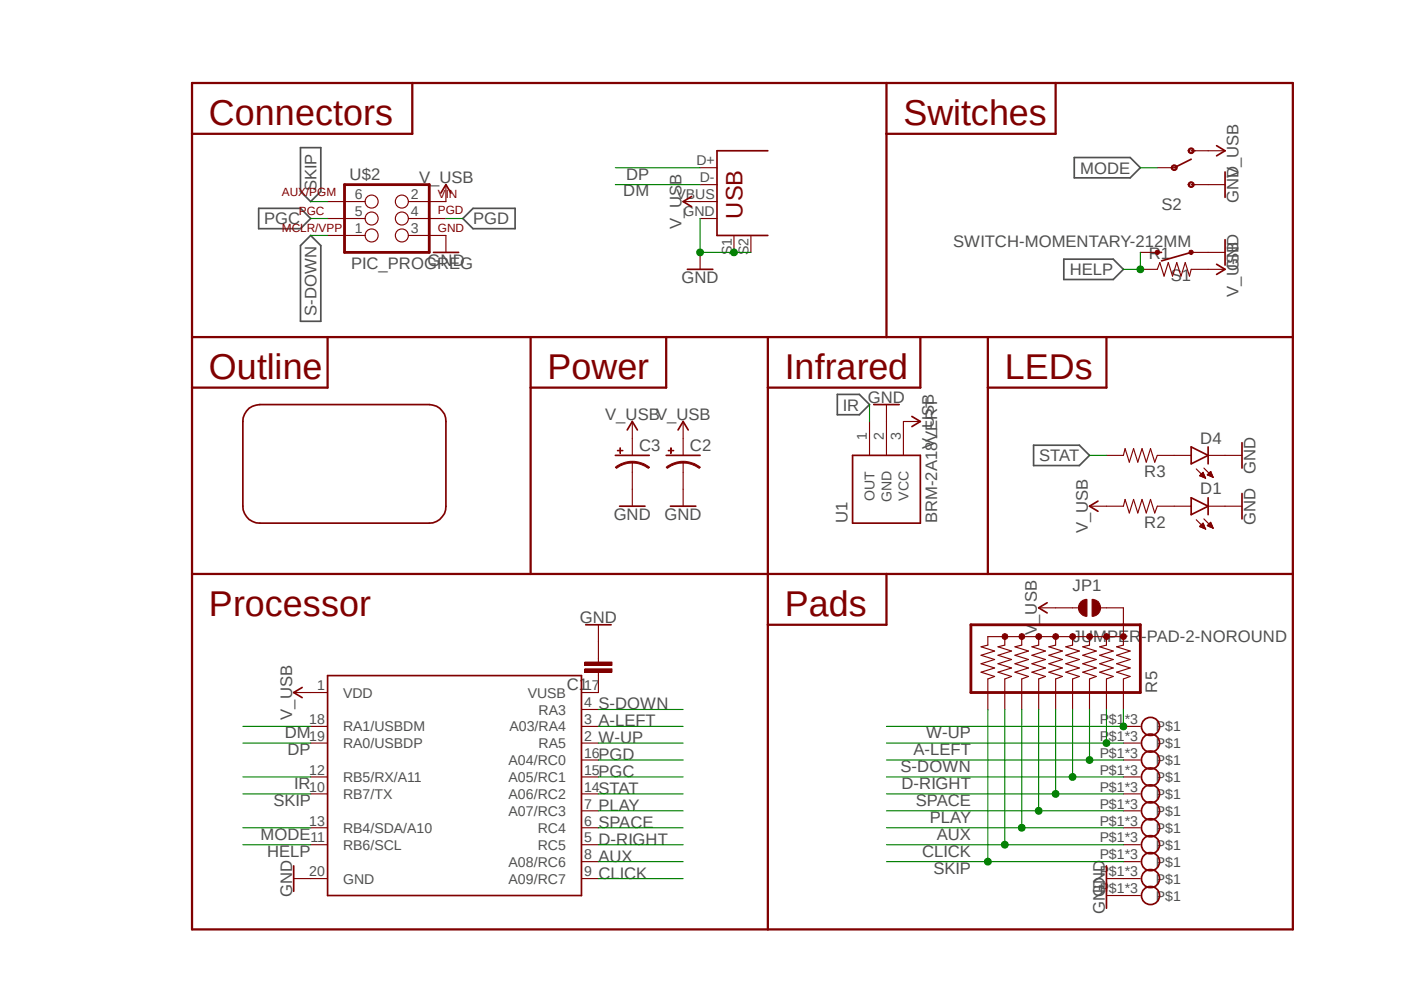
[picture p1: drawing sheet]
<svg xmlns="http://www.w3.org/2000/svg" width="210mm" height="148mm" viewBox="0 0 210 148" stroke-linecap="round" stroke-linejoin="round" font-family="sans-serif">
<path d="M28.6 12.3l165.5 127.3M194.1 12.3l-165.5 127.3" fill="none" stroke="#fff" stroke-width=".15"/>
<path d="M38.8 31.2h6.2l1.6 1.6-1.6 1.5h-6.2zM45 22.1h3.1v6.6l-1.5 1.5-1.6-1.5zM46.6 35.3l1.5 1.5v11.4h-3.1v-11.4zM69.4 32.8l1.5-1.6h6.3v3.1h-6.3zM159.5 38.9h7.4l1.5 1.5-1.5 1.5h-7.4zM161 23.6h8.4l1.5 1.5-1.5 1.6h-8.4zM125.5 59.1h3.3l1.5 1.6-1.5 1.5h-3.3zM154.9 66.8h6.9l1.5 1.5-1.5 1.5h-6.9z" fill="none" stroke="#505050" stroke-width=".25"/>
<g fill="none" stroke="#800000" stroke-width=".34">
<path d="M28.8 12.4h165v127h-165zM61.8 12.4v7.7h-33M132.9 12.4v38.1M158.2 12.4v7.7h-25.3M28.8 50.5h165M49.1 50.5v7.6h-20.3M79.5 50.5v35.6M99.9 50.5v7.6h-20.4M115.1 50.5v88.9M138 50.5v7.6h-22.9M148.1 50.5v35.6M165.9 50.5v7.6h-17.8"/>
<path d="M28.8 86.1h165M132.9 86.1v7.6h-17.8"/>
</g>
<path d="M115.1 22.6h-7.6v12.7h7.6M49.1 101.3h38.1v33h-38.1z" fill="none" stroke="#800000" stroke-width=".25"/>
<g fill="none" stroke="#800000" stroke-width=".17">
<path d="M104.9 25.1h2.6M104.9 27.7h2.6M104.9 30.2h2.6M104.9 32.8h2.6M110 35.3v2.5M112.6 35.3v2.5M89.7 98.8v.5M46.6 103.8h2.5M46.6 119h2.5M46.6 111.4h2.5M46.6 108.9h2.5M46.6 116.5h2.5"/>
<path d="M87.2 103.8h2.5M87.2 119h2.5M87.2 111.4h2.5M87.2 108.9h2.5M87.2 106.4h2.5M87.2 114h2.5M87.2 116.5h2.5M89.7 100.8v.5M46.6 131.7h2.5M46.6 126.7h2.5M46.6 124.1h2.5M87.2 131.7h2.5"/>
<path d="M87.2 126.7h2.5M87.2 124.1h2.5M87.2 121.6h2.5M87.2 129.2h2.5"/>
</g>
<path d="M87.7 99.3h4v.5h-4z" fill-rule="evenodd" fill="#800000"/>
<path d="M87.7 99.3h4v.5h-4z" fill="none" stroke="#800000" stroke-width=".15"/>
<path d="M87.7 100.3h4v.5h-4z" fill-rule="evenodd" fill="#800000"/>
<path d="M87.7 100.3h4v.5h-4z" fill="none" stroke="#800000" stroke-width=".15"/>
<path d="M102.4 69.3v1.5M89.7 96.2v2.6M89.7 101.3v2.5" fill="none" stroke="#800000" stroke-width=".17"/>
<path d="M99.9 68.3h5" fill="none" stroke="#800000" stroke-width=".25"/>
<path d="M102.4 69.2a4.2 4.2 0 0 1 2.6 .9l-.2 .1a4.1 4.1 0 0 0-2.4-.8z" fill-rule="evenodd" fill="#800000"/>
<path d="M102.4 69.2a4.2 4.2 0 0 1 2.6 .9l-.2 .1a4.1 4.1 0 0 0-2.4-.8z" fill="none" stroke="#800000" stroke-width=".15"/>
<path d="M99.9 70.1a3.9 3.9 0 0 1 2.5-.9v.2a3.9 3.9 0 0 0-2.4 .8z" fill-rule="evenodd" fill="#800000"/>
<path d="M99.9 70.1a3.9 3.9 0 0 1 2.5-.9v.2a3.9 3.9 0 0 0-2.4 .8z" fill="none" stroke="#800000" stroke-width=".15"/>
<path d="M100.2 67.5h.8v.1h-.8z" fill-rule="evenodd" fill="#800000"/>
<path d="M100.2 67.5h.8v.1h-.8z" fill="none" stroke="#800000" stroke-width=".15"/>
<path d="M100.5 67.1h.1v.9h-.1z" fill-rule="evenodd" fill="#800000"/>
<path d="M100.5 67.1h.1v.9h-.1z" fill="none" stroke="#800000" stroke-width=".15"/>
<path d="M94.8 69.3v1.5M102.4 65.7v2.6M102.4 70.8v2.6" fill="none" stroke="#800000" stroke-width=".17"/>
<path d="M92.2 68.3h5.1" fill="none" stroke="#800000" stroke-width=".25"/>
<path d="M94.8 69.2a4.2 4.2 0 0 1 2.6 .9l-.2 .1a4.1 4.1 0 0 0-2.4-.8z" fill-rule="evenodd" fill="#800000"/>
<path d="M94.8 69.2a4.2 4.2 0 0 1 2.6 .9l-.2 .1a4.1 4.1 0 0 0-2.4-.8z" fill="none" stroke="#800000" stroke-width=".15"/>
<path d="M92.2 70.1a3.9 3.9 0 0 1 2.6-.9v.2a3.9 3.9 0 0 0-2.4 .8z" fill-rule="evenodd" fill="#800000"/>
<path d="M92.2 70.1a3.9 3.9 0 0 1 2.6-.9v.2a3.9 3.9 0 0 0-2.4 .8z" fill="none" stroke="#800000" stroke-width=".15"/>
<path d="M92.5 67.5h.9v.1h-.9z" fill-rule="evenodd" fill="#800000"/>
<path d="M92.5 67.5h.9v.1h-.9z" fill="none" stroke="#800000" stroke-width=".15"/>
<path d="M92.9 67.1h.1v.9h-.1z" fill-rule="evenodd" fill="#800000"/>
<path d="M92.9 67.1h.1v.9h-.1z" fill="none" stroke="#800000" stroke-width=".15"/>
<g fill="none" stroke="#800000" stroke-width=".17">
<path d="M49.1 30.2h5.6M49.1 32.8h5.6M49.1 35.3h5.6M61.2 30.2h5.6M61.2 32.8h5.6M61.2 35.3h5.6M94.8 65.7v2.6M94.8 70.8v2.6M165.9 68.3h2.5l.3-1 .6 2 .6-2 .7 2 .6-2 .6 2 .7-2 .6 2 .4-1h2.5M165.9 75.9h2.5l.3-1 .6 2 .6-2 .7 2 .6-2 .6 2 .7-2 .6 2 .4-1h2.5M168.4 108.9h2.5M168.4 111.4h2.5"/>
<path d="M168.4 116.5h2.5M168.4 114h2.5M168.4 119h2.5M168.4 121.6h2.5M168.4 124.1h2.5M168.4 126.7h2.5M168.4 129.2h2.5M168.4 134.3h2.5M168.4 131.7h2.5"/>
<circle cx="55.7" cy="35.3" r=".98"/>
<circle cx="55.7" cy="32.8" r=".98"/>
<circle cx="55.7" cy="30.2" r=".98"/>
<circle cx="60.2" cy="35.3" r=".98"/>
<circle cx="60.2" cy="30.2" r=".98"/>
<circle cx="60.2" cy="32.8" r=".98"/>
</g>
<path d="M51.6 27.7h12.7v10.1h-12.7z" fill="none" stroke="#800000" stroke-width=".42"/>
<g fill="none" stroke="#800000" stroke-width=".25">
<path d="M173.5 37.8h.6M178.6 37.8l-4.5 1.3"/>
<circle cx="172.5" cy="119" r="1.36"/>
<circle cx="172.5" cy="108.9" r="1.36"/>
<circle cx="172.5" cy="114" r="1.36"/>
<circle cx="172.5" cy="111.4" r="1.36"/>
<circle cx="172.5" cy="116.5" r="1.36"/>
<circle cx="172.5" cy="124.1" r="1.36"/>
<circle cx="172.5" cy="126.7" r="1.36"/>
<circle cx="172.5" cy="121.6" r="1.36"/>
<circle cx="172.5" cy="134.3" r="1.36"/>
<circle cx="172.5" cy="131.7" r="1.36"/>
<circle cx="172.5" cy="129.2" r="1.36"/>
</g>
<path d="M178.3 37.6l.3-.1 .2 .1 .1 .2-.1 .3-.2 .1-.3-.1-.1-.3z" fill-rule="evenodd" fill="#800000"/>
<path d="M178.3 37.6l.3-.1 .2 .1 .1 .2-.1 .3-.2 .1-.3-.1-.1-.3z" fill="none" stroke="#800000" stroke-width=".15"/>
<path d="M173.3 37.6l.2-.1 .2 .1 .1 .2-.1 .3-.2 .1-.2-.1-.2-.3z" fill-rule="evenodd" fill="#800000"/>
<path d="M173.3 37.6l.2-.1 .2 .1 .1 .2-.1 .3-.2 .1-.2-.1-.2-.3zM178.6 27.7h.6" fill="none" stroke="#800000" stroke-width=".15"/>
<path d="M170.9 37.8h2.6M178.6 37.8h2.5M178.6 22.6h.6" fill="none" stroke="#800000" stroke-width=".17"/>
<path d="M178.6 23.9l-2.6 1.2" fill="none" stroke="#800000" stroke-width=".25"/>
<path d="M178.2 22.4l.2-.2h.3l.2 .2 .1 .2-.1 .3-.2 .1h-.3l-.2-.1-.1-.3h.2l.2-.2h.3v.4l-.3 .1-.2-.3h-.2z" fill-rule="evenodd" fill="#800000"/>
<path d="M178.2 22.4l.2-.2h.3l.2 .2 .1 .2-.1 .3-.2 .1h-.3l-.2-.1-.1-.3h.2l.2-.2h.3v.4l-.3 .1-.2-.3h-.2z" fill="none" stroke="#800000" stroke-width=".15"/>
<path d="M178.2 27.4l.2-.1h.3l.2 .1 .1 .3-.1 .2-.2 .2h-.3l-.2-.2-.1-.2h.2l.2-.3 .3 .1v.4h-.3l-.2-.2h-.2z" fill-rule="evenodd" fill="#800000"/>
<path d="M178.2 27.4l.2-.1h.3l.2 .1 .1 .3-.1 .2-.2 .2h-.3l-.2-.2-.1-.2h.2l.2-.3 .3 .1v.4h-.3l-.2-.2h-.2z" fill="none" stroke="#800000" stroke-width=".15"/>
<path d="M175.6 24.9l.3-.2h.2l.3 .2 .1 .2-.1 .3-.3 .2h-.2l-.3-.2v-.3h.2l.1-.2 .3 .1v.3l-.3 .1-.1-.3h-.2z" fill-rule="evenodd" fill="#800000"/>
<path d="M175.6 24.9l.3-.2h.2l.3 .2 .1 .2-.1 .3-.3 .2h-.2l-.3-.2v-.3h.2l.1-.2 .3 .1v.3l-.3 .1-.1-.3h-.2z" fill="none" stroke="#800000" stroke-width=".15"/>
<path d="M173.5 25.1h2.5M178.6 27.7h2.5M178.6 22.6h2.5" fill="none" stroke="#800000" stroke-width=".17"/>
<path d="M163.7 89.9a1.27 1.27 0 0 1 1.3 1.2 1.27 1.27 0 0 1-1.3 1.3z" fill-rule="evenodd" fill="#800000"/>
<path d="M163.7 89.9a1.27 1.27 0 0 1 1.3 1.2 1.27 1.27 0 0 1-1.3 1.3z" fill="none" stroke="#800000" stroke-width=".15"/>
<path d="M162.1 90.2l.2-.2 .6-.1v2.5a1.27 1.27 0 0 1-1.2-.8 1.27 1.27 0 0 1 .4-1.4z" fill-rule="evenodd" fill="#800000"/>
<path d="M162.1 90.2l.2-.2 .6-.1v2.5a1.27 1.27 0 0 1-1.2-.8 1.27 1.27 0 0 1 .4-1.4z" fill="none" stroke="#800000" stroke-width=".15"/>
<path d="M150.6 95.5v1.2l-1 .3 2 .6-2 .7 2 .6-2 .6 2 .7-2 .6 2 .6-1 .4v2M158.2 91.1h3.5M163.3 95.5v1.2l-1 .3 2 .6-2 .7 2 .6-2 .6 2 .7-2 .6 2 .6-1 .4v2M165 91.1h3.4M165.9 95.5v1.2l-1.1 .3 2.1 .6-2.1 .7 2.1 .6-2.1 .6 2.1 .7-2.1 .6 2.1 .6-1 .4v2M168.4 93.7v3l-1 .3 2 .6-2 .7 2 .6-2 .6 2 .7-2 .6 2 .6-1 .4v2M168.4 95.5h-7.6v1.2l-1 .3 2 .6-2 .7 2 .6-2 .6 2 .7-2 .6 2 .6-1 .4v2" fill="none" stroke="#800000" stroke-width=".17"/>
<path d="M145.5 93.7h25.4v10.1h-25.4z" fill="none" stroke="#800000" stroke-width=".42"/>
<path d="M168.1 95.1l.3-.1 .3 .1 .2 .4-.2 .3-.3 .1-.3-.1-.2-.3 .5-.1v.1h-.5z" fill-rule="evenodd" fill="#800000"/>
<path d="M168.1 95.1l.3-.1 .3 .1 .2 .4-.2 .3-.3 .1-.3-.1-.2-.3 .5-.1v.1h-.5z" fill="none" stroke="#800000" stroke-width=".15"/>
<path d="M165.6 95.1l.3-.1 .3 .1 .1 .4-.1 .3-.3 .1-.3-.1-.2-.3 .5-.1v.1h-.5z" fill-rule="evenodd" fill="#800000"/>
<path d="M165.6 95.1l.3-.1 .3 .1 .1 .4-.1 .3-.3 .1-.3-.1-.2-.3 .5-.1v.1h-.5z" fill="none" stroke="#800000" stroke-width=".15"/>
<path d="M163 95.1l.3-.1 .4 .1 .1 .4-.1 .3-.4 .1-.3-.1-.1-.3 .5-.1v.1h-.5z" fill-rule="evenodd" fill="#800000"/>
<path d="M163 95.1l.3-.1 .4 .1 .1 .4-.1 .3-.4 .1-.3-.1-.1-.3 .5-.1v.1h-.5z" fill="none" stroke="#800000" stroke-width=".15"/>
<path d="M160.5 95.1l.3-.1 .3 .1 .1 .4-.1 .3-.3 .1-.3-.1-.2-.3 .5-.1v.1h-.5z" fill-rule="evenodd" fill="#800000"/>
<path d="M160.5 95.1l.3-.1 .3 .1 .1 .4-.1 .3-.3 .1-.3-.1-.2-.3 .5-.1v.1h-.5z" fill="none" stroke="#800000" stroke-width=".15"/>
<path d="M160.8 95.5h-2.6v1.2l-1 .3 2.1 .6-2.1 .7 2.1 .6-2.1 .6 2.1 .7-2.1 .6 2.1 .6-1.1 .4v2M168.4 91.1v2.6M150.6 103.8v2.6M160.8 103.8v2.6M163.3 103.8v2.6M165.9 103.8v2.6M168.4 103.8v2.6" fill="none" stroke="#800000" stroke-width=".17"/>
<path d="M157.9 95.1l.3-.1 .4 .1 .1 .4-.1 .3-.4 .1-.3-.1-.1-.3 .5-.1v.1h-.5z" fill-rule="evenodd" fill="#800000"/>
<path d="M157.9 95.1l.3-.1 .4 .1 .1 .4-.1 .3-.4 .1-.3-.1-.1-.3 .5-.1v.1h-.5z" fill="none" stroke="#800000" stroke-width=".15"/>
<path d="M158.2 95.5h-2.5v1.2l-1 .3 2 .6-2 .7 2 .6-2 .6 2 .7-2 .6 2 .6-1 .4v2M158.2 103.8v2.6" fill="none" stroke="#800000" stroke-width=".17"/>
<path d="M155.4 95.1l.3-.1 .3 .1 .2 .4-.2 .3-.3 .1-.3-.1-.2-.3 .5-.1v.1h-.5z" fill-rule="evenodd" fill="#800000"/>
<path d="M155.4 95.1l.3-.1 .3 .1 .2 .4-.2 .3-.3 .1-.3-.1-.2-.3 .5-.1v.1h-.5z" fill="none" stroke="#800000" stroke-width=".15"/>
<path d="M155.7 95.5h-2.5v1.2l-1.1 .3 2.1 .6-2.1 .7 2.1 .6-2.1 .6 2.1 .7-2.1 .6 2.1 .6-1 .4v2M155.7 103.8v2.6" fill="none" stroke="#800000" stroke-width=".17"/>
<path d="M152.9 95.1l.3-.1 .3 .1 .1 .4-.1 .3-.3 .1-.3-.1-.2-.3h.5h-.5z" fill-rule="evenodd" fill="#800000"/>
<path d="M152.9 95.1l.3-.1 .3 .1 .1 .4-.1 .3-.3 .1-.3-.1-.2-.3h.5h-.5z" fill="none" stroke="#800000" stroke-width=".15"/>
<path d="M153.2 95.5h-5.1v1.2l-1 .3 2 .6-2 .7 2 .6-2 .6 2 .7-2 .6 2 .6-1 .4v4.6M153.2 103.8v2.6" fill="none" stroke="#800000" stroke-width=".17"/>
<path d="M150.3 95.1l.3-.1 .4 .1 .1 .4-.1 .3-.4 .1-.3-.1-.1-.3h.5h-.5z" fill-rule="evenodd" fill="#800000"/>
<path d="M150.3 95.1l.3-.1 .4 .1 .1 .4-.1 .3-.4 .1-.3-.1-.1-.3h.5h-.5z" fill="none" stroke="#800000" stroke-width=".15"/>
<g fill="none" stroke="#800000" stroke-width=".25">
<path d="M65 37.8h3.7M66.1 29l.7-1.3 .8 1.3M103.7 29.5l-1.3 .7 1.3 .8M182.4 39.6l1.2 .8-1.2 .7M182.4 21.8l1.2 .8-1.2 .8M183.6 25.8v3.8M183.6 35.9v3.9M103 40.4h3.8M37.3 61.2l.5-.3 1.1-.2h25.4a2.49 2.49 0 0 1 2.5 2.5v12.7a2.56 2.56 0 0 1-2.5 2.5h-25.4a2.5 2.5 0 0 1-2.5-2.5v-12.7a2.67 2.67 0 0 1 .9-2zM92.9 75.9h3.8M94 64.5l.8-1.3 .7 1.3M100.5 75.9h3.8"/>
<path d="M101.6 64.5l.8-1.3 .8 1.3M127.8 68.3h10.2v10.1h-10.2zM131 60.7h3.8M136.7 62.4l1.3 .8-1.3 .8M164.6 75.1l-1.3 .8 1.3 .8M178.6 67l2.5 1.3-2.5 1.3zM178.6 74.6l2.5 1.3-2.5 1.3zM181.1 67v2.6M181.1 74.6v2.6M186.2 66.4v3.8M186.2 74v3.8M87.8 93.7h3.8"/>
<path d="M157 90.4l-1.3 .7 1.3 .8M45.3 103.1l-1.3 .7 1.3 .8M44 129.8v3.8M165.9 129.8v6.4"/>
</g>
<g fill="none" stroke="#800000" stroke-width=".17">
<path d="M66.8 27.7v2.5M66.8 35.3v2.5M102.4 30.2h2.5M104.9 37.8v2.6M181.1 22.6h2.5M181.1 27.7h2.5M181.1 37.8h2.5M170.9 40.4h2.6l.4-1 .6 2 .6-2 .7 2 .6-2 .6 2 .7-2 .6 2 .3-1h5M94.8 63.2v2.5M94.8 73.4v2.5M102.4 63.2v2.5M102.4 73.4v2.5"/>
<path d="M130.3 63.2v5.1M132.9 60.7v7.6M138 63.2h-2.6v5.1M163.3 75.9h2.6M176 68.3h2.6M176 75.9h2.6M179.3 70.3l1.4 1.4M179.3 77.9l1.4 1.4M179.8 71.3l.9 .4M179.8 71.3l.5-.5 .4 .9M179.8 71.3h.8M179.8 79l.5-.6 .4 .9z"/>
<path d="M179.9 79h.7M179.9 78.9h.6M179.9 71.2h.6M180 71.2h.5M180 78.8h.5M180 71.4h.6M180.1 71.1h.3M180.1 79.1h.5M180.1 78.7h.4M180.2 71h.2M180.2 78.6h.2M180.3 71.5h.3"/>
<path d="M180.3 70.9h.1M180.3 78.5h.1M180.3 79.2h.3M180.5 70.2l1.4 1.4M180.5 71.6h.2M180.5 77.8l1.4 1.4M180.5 79.2h.2M180.7 71.7h.1M180.7 79.3h.1M181 71.2l.5-.5 .4 .9zM181 71.2h.7M181 78.8h.7"/>
<path d="M181.1 71.2h.6M181.1 68.3h5.1M181.1 71.1h.6M181.1 75.9h5.1M181.1 78.9h.6M181.1 78.7h.6M181.2 71h.4M181.2 78.6h.4M181.3 71.3h.4M181.3 70.9h.3M181.3 78.5h.3M181.3 79h.5"/>
<path d="M181.4 70.8h.1M181.4 78.4h.1M181.5 71.4h.3M181.5 70.7h.1M181.5 78.3l.4 .9-.9-.4zM181.5 79.1h.3M181.7 71.5h.1M181.7 79.2h.1M89.7 93.7v2.5M155.7 91.1h2.5M44 103.8h2.6M44 131.7h2.6"/>
<path d="M165.9 131.7h2.5M165.9 134.3h2.5"/>
</g>
<path d="M92.2 25.1h12.7M92.2 27.7h12.7M110 37.8h2.6M36.4 111.4h10.2M36.4 108.9h10.2" fill="none" stroke="#008000" stroke-width=".17"/>
<circle cx="110" cy="37.8" r=".51" fill="#008000"/>
<circle cx="110" cy="37.8" r=".51" fill="none" stroke="#008000" stroke-width=".15"/>
<path d="M104.9 32.8v5h5.1" fill="none" stroke="#008000" stroke-width=".17"/>
<circle cx="104.9" cy="37.8" r=".51" fill="#008000"/>
<circle cx="104.9" cy="37.8" r=".51" fill="none" stroke="#008000" stroke-width=".15"/>
<path d="M46.6 32.8h2.5M66.8 32.8h2.6M170.9 37.8v2.6M89.7 114h12.7M89.7 116.5h12.7M36.4 126.7h10.2" fill="none" stroke="#008000" stroke-width=".17"/>
<circle cx="170.9" cy="40.4" r=".51" fill="#008000"/>
<circle cx="170.9" cy="40.4" r=".51" fill="none" stroke="#008000" stroke-width=".15"/>
<path d="M168.4 40.4h2.5M168.4 106.4v2.5" fill="none" stroke="#008000" stroke-width=".17"/>
<circle cx="168.4" cy="108.9" r=".51" fill="#008000"/>
<circle cx="168.4" cy="108.9" r=".51" fill="none" stroke="#008000" stroke-width=".15"/>
<path d="M89.7 111.4h12.7M132.9 108.9h35.5M132.9 111.4h35.5M165.9 106.4v5" fill="none" stroke="#008000" stroke-width=".17"/>
<circle cx="165.9" cy="111.4" r=".51" fill="#008000"/>
<circle cx="165.9" cy="111.4" r=".51" fill="none" stroke="#008000" stroke-width=".15"/>
<path d="M89.7 108.9h12.7M89.7 106.4h12.7M163.3 106.4v7.6h5.1" fill="none" stroke="#008000" stroke-width=".17"/>
<circle cx="163.3" cy="114" r=".51" fill="#008000"/>
<circle cx="163.3" cy="114" r=".51" fill="none" stroke="#008000" stroke-width=".15"/>
<path d="M46.6 35.3h2.5M132.9 114h30.4M160.8 106.4v10.1h7.6" fill="none" stroke="#008000" stroke-width=".17"/>
<circle cx="160.8" cy="116.5" r=".51" fill="#008000"/>
<circle cx="160.8" cy="116.5" r=".51" fill="none" stroke="#008000" stroke-width=".15"/>
<path d="M132.9 116.5h27.9M158.2 106.4v12.6h10.2M89.7 126.7h12.7" fill="none" stroke="#008000" stroke-width=".17"/>
<circle cx="158.2" cy="119" r=".51" fill="#008000"/>
<circle cx="158.2" cy="119" r=".51" fill="none" stroke="#008000" stroke-width=".15"/>
<path d="M132.9 119h25.3M155.7 106.4v15.2h12.7M89.7 124.1h12.7" fill="none" stroke="#008000" stroke-width=".17"/>
<circle cx="155.7" cy="121.6" r=".51" fill="#008000"/>
<circle cx="155.7" cy="121.6" r=".51" fill="none" stroke="#008000" stroke-width=".15"/>
<path d="M153.2 106.4v17.7h15.2M89.7 121.6h12.7M132.9 121.6h22.8" fill="none" stroke="#008000" stroke-width=".17"/>
<circle cx="153.2" cy="124.1" r=".51" fill="#008000"/>
<circle cx="153.2" cy="124.1" r=".51" fill="none" stroke="#008000" stroke-width=".15"/>
<path d="M150.6 106.4v20.3h17.8M89.7 129.2h12.7M132.9 124.1h20.3" fill="none" stroke="#008000" stroke-width=".17"/>
<circle cx="150.6" cy="126.7" r=".51" fill="#008000"/>
<circle cx="150.6" cy="126.7" r=".51" fill="none" stroke="#008000" stroke-width=".15"/>
<path d="M36.4 119h10.2M148.1 106.4v22.8h20.3M89.7 131.7h12.7M132.9 126.7h17.7" fill="none" stroke="#008000" stroke-width=".17"/>
<circle cx="148.1" cy="129.2" r=".51" fill="#008000"/>
<circle cx="148.1" cy="129.2" r=".51" fill="none" stroke="#008000" stroke-width=".15"/>
<path d="M46.6 30.2h2.5M170.9 25.1h2.6M130.3 60.7v2.5M163.3 68.3h2.6M36.4 116.5h10.2M89.7 119h12.7M36.4 124.1h10.2M132.9 129.2h15.2" fill="none" stroke="#008000" stroke-width=".17"/>
<g font-size="5.4" fill="#800000">
<text x="31.3" y="18.8">Connectors</text>
<text x="135.4" y="18.8">Switches</text>
<text x="31.3" y="56.9">Outline</text>
<text x="82.1" y="56.9">Power</text>
<text x="117.7" y="56.9">Infrared</text>
<text x="150.6" y="56.9">LEDs</text>
<text x="31.3" y="92.4">Processor</text>
<text x="117.6" y="92.4">Pads</text>
</g>
<text font-size="3.6" fill="#800000" x="111.3" y="32.8" transform="rotate(-90 111.3 32.8)">USB</text>
<g font-size="2.5" fill="#505050">
<text x="47.5" y="28.7" transform="rotate(-90 47.5 28.7)">SKIP</text>
<text x="52.4" y="26.9">U$2</text>
<text x="62.8" y="27.4">V_USB</text>
<text x="93.4" y="29.5">DM</text>
<text x="93.9" y="26.9">DP</text>
<text x="161.9" y="26">MODE</text>
<text x="185.7" y="26.7" transform="rotate(-90 185.7 26.7)">V_USB</text>
<text x="39.6" y="33.7">PGC</text>
<text x="70.9" y="33.7">PGD</text>
<text x="102.2" y="34.3" transform="rotate(-90 102.2 34.3)">V_USB</text>
<text x="174.1" y="31.5">S2</text>
<text x="185.7" y="30.5" transform="rotate(-90 185.7 30.5)">GND</text>
<text x="52.7" y="40.4">PIC_PROGREG</text>
<text x="64.1" y="39.9">GND</text>
<text x="142.9" y="37.1">SWITCH-MOMENTARY-212MM</text>
<text x="160.4" y="41.3">HELP</text>
<text x="172.2" y="38.9">R1</text>
<text x="185.7" y="40.6" transform="rotate(-90 185.7 40.6)">GND</text>
<text x="47.5" y="47.4" transform="rotate(-90 47.5 47.4)">S-DOWN</text>
<text x="102.2" y="42.4">GND</text>
<text x="175.5" y="42.2">S1</text>
<text x="185.7" y="44.5" transform="rotate(-90 185.7 44.5)">V_USB</text>
<text x="90.7" y="63">V_USBV_USB</text>
<text x="126.4" y="61.6">IR</text>
<text x="130.1" y="60.4">GND</text>
<text x="95.8" y="67.7">C3</text>
<text x="103.4" y="67.7">C2</text>
<text x="140" y="67.3" transform="rotate(-90 140 67.3)">V_USB</text>
<text x="155.8" y="69.2">STAT</text>
<text x="171.5" y="71.6">R3</text>
<text x="179.9" y="66.5">D4</text>
<text x="188.2" y="71.1" transform="rotate(-90 188.2 71.1)">GND</text>
<text x="92" y="77.9">GND</text>
<text x="99.6" y="77.9">GND</text>
<text x="179.9" y="74.1">D1</text>
<text x="127" y="78.4" transform="rotate(-90 127 78.4)">U1</text>
<text x="140.5" y="78.4" transform="rotate(-90 140.5 78.4)">BRM-2A18VERT</text>
<text x="163.1" y="80" transform="rotate(-90 163.1 80)">V_USB</text>
<text x="171.5" y="79.2">R2</text>
<text x="188.2" y="78.7" transform="rotate(-90 188.2 78.7)">GND</text>
<text x="160.8" y="88.6">JP1</text>
<text x="86.9" y="93.4">GND</text>
<text x="155.5" y="95.2" transform="rotate(-90 155.5 95.2)">V_USB</text>
<text x="160.8" y="96.2">JUMPER-PAD-2-NOROUND</text>
<text x="43.8" y="107.9" transform="rotate(-90 43.8 107.9)">V_USB</text>
<text x="85" y="103.5">C1</text>
<text x="89.7" y="106.4">S-DOWN</text>
<text x="173.5" y="103.8" transform="rotate(-90 173.5 103.8)">R5</text>
<text x="42.7" y="110.7">DM</text>
<text x="43.1" y="113.2">DP</text>
<text x="89.7" y="114">PGD</text>
<text x="89.7" y="111.5">W-UP</text>
<text x="89.7" y="108.9">A-LEFT</text>
<text x="137" y="113.2">A-LEFT</text>
<text x="138.8" y="110.7">W-UP</text>
<text x="44.1" y="118.3">IR</text>
<text x="89.7" y="116.5">PGC</text>
<text x="89.7" y="119">STAT</text>
<text x="135" y="115.7">S-DOWN</text>
<text x="135.1" y="118.3">D-RIGHT</text>
<text x="39.1" y="125.9">MODE</text>
<text x="41" y="120.8">SKIP</text>
<text x="89.7" y="124.1">SPACE</text>
<text x="89.7" y="121.6">PLAY</text>
<text x="137.3" y="120.8">SPACE</text>
<text x="139.4" y="123.4">PLAY</text>
<text x="140.4" y="125.9">AUX</text>
<text x="40" y="128.4">HELP</text>
<text x="89.7" y="126.7">D-RIGHT</text>
<text x="89.7" y="129.2">AUX</text>
<text x="89.7" y="131.7">CLICK</text>
<text x="138.2" y="128.4">CLICK</text>
<text x="140" y="131">SKIP</text>
<text x="43.8" y="134.5" transform="rotate(-90 43.8 134.5)">GND</text>
<text x="165.6" y="134.5" transform="rotate(-90 165.6 134.5)">GND</text>
</g>
<g font-size="2.1" fill="#505050">
<text x="53.2" y="29.9">6</text>
<text x="61.6" y="29.9">2</text>
<text x="101.4" y="29.9">VBUS</text>
<text x="104.4" y="24.8">D+</text>
<text x="104.9" y="27.3">D-</text>
<text x="53.2" y="32.4">5</text>
<text x="53.2" y="34.9">1</text>
<text x="61.6" y="32.4">4</text>
<text x="61.6" y="34.9">3</text>
<text x="102.4" y="32.4">GND</text>
<text x="109.7" y="38.2" transform="rotate(-90 109.7 38.2)">S1</text>
<text x="112.2" y="38.2" transform="rotate(-90 112.2 38.2)">S2</text>
<text x="130" y="66" transform="rotate(-90 130 66)">1</text>
<text x="132.5" y="66" transform="rotate(-90 132.5 66)">2</text>
<text x="135" y="66" transform="rotate(-90 135 66)">3</text>
<text x="131.1" y="75.1" transform="rotate(-90 131.1 75.1)">OUT</text>
<text x="133.6" y="75.3" transform="rotate(-90 133.6 75.3)">GND</text>
<text x="136.2" y="75.1" transform="rotate(-90 136.2 75.1)">VCC</text>
<text x="47.5" y="103.5">1</text>
<text x="51.4" y="104.6">VDD</text>
<text x="79.1" y="104.6">VUSB</text>
<text x="80.7" y="107.1">RA3</text>
<text x="87.5" y="106">4</text>
<text x="87.5" y="103.5">17</text>
<text x="46.4" y="111.1">19</text>
<text x="46.4" y="108.5">18</text>
<text x="51.4" y="112.2">RA0/USBDP</text>
<text x="51.4" y="109.7">RA1/USBDM</text>
<text x="76.4" y="109.7">A03/RA4</text>
<text x="80.7" y="112.2">RA5</text>
<text x="87.5" y="108.5">3</text>
<text x="87.5" y="111.1">2</text>
<text x="87.5" y="113.6">16</text>
<text x="164.8" y="108.5">P$1*3</text>
<text x="164.8" y="111.1">P$1*3</text>
<text x="164.8" y="113.6">P$1*3</text>
<text x="173.3" y="109.7">P$1</text>
<text x="173.3" y="112.2">P$1</text>
<text x="46.4" y="118.7">10</text>
<text x="46.4" y="116.2">12</text>
<text x="51.4" y="119.8">RB7/TX</text>
<text x="51.4" y="117.3">RB5/RX/A11</text>
<text x="76.2" y="119.8">A06/RC2</text>
<text x="76.2" y="114.7">A04/RC0</text>
<text x="76.2" y="117.3">A05/RC1</text>
<text x="87.5" y="118.7">14</text>
<text x="87.5" y="116.2">15</text>
<text x="164.8" y="116.2">P$1*3</text>
<text x="164.8" y="118.7">P$1*3</text>
<text x="173.3" y="117.3">P$1</text>
<text x="173.3" y="114.7">P$1</text>
<text x="173.3" y="119.8">P$1</text>
<text x="46.4" y="123.8">13</text>
<text x="51.4" y="124.9">RB4/SDA/A10</text>
<text x="76.2" y="122.3">A07/RC3</text>
<text x="80.6" y="124.9">RC4</text>
<text x="87.5" y="121.2">7</text>
<text x="87.5" y="123.8">6</text>
<text x="164.8" y="121.2">P$1*3</text>
<text x="164.8" y="123.8">P$1*3</text>
<text x="173.3" y="122.3">P$1</text>
<text x="173.3" y="124.9">P$1</text>
<text x="46.4" y="131.4">20</text>
<text x="46.5" y="126.3">11</text>
<text x="51.4" y="127.4">RB6/SCL</text>
<text x="76.2" y="130">A08/RC6</text>
<text x="80.6" y="127.4">RC5</text>
<text x="87.5" y="126.3">5</text>
<text x="87.5" y="128.9">8</text>
<text x="87.5" y="131.4">9</text>
<text x="164.8" y="126.3">P$1*3</text>
<text x="164.8" y="128.9">P$1*3</text>
<text x="164.8" y="131.4">P$1*3</text>
<text x="173.3" y="127.4">P$1</text>
<text x="173.3" y="130">P$1</text>
<text x="51.4" y="132.5">GND</text>
<text x="76.2" y="132.5">A09/RC7</text>
<text x="164.8" y="133.9">P$1*3</text>
<text x="173.3" y="135">P$1</text>
<text x="173.3" y="132.5">P$1</text>
</g>
<g font-size="1.8" fill="#800000">
<text x="42.2" y="29.5">AUX/PGM</text>
<text x="65.6" y="29.7">VIN</text>
<text x="42.2" y="34.8">MCLR/VPP</text>
<text x="44.8" y="32.3">PGC</text>
<text x="65.6" y="32.1">PGD</text>
<text x="65.6" y="34.8">GND</text>
</g>
</svg>
